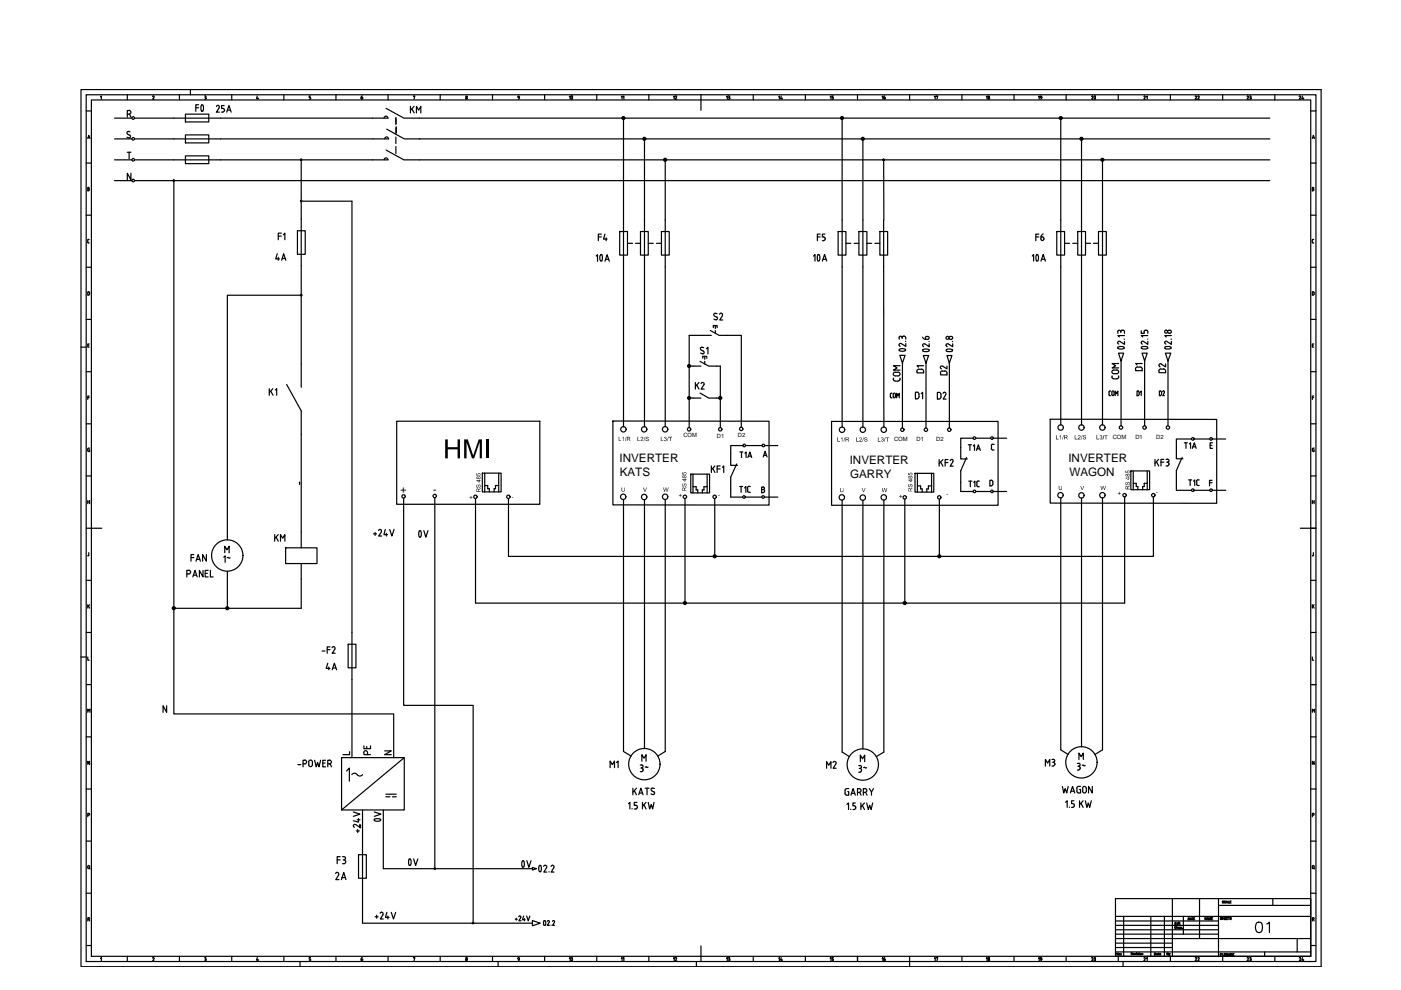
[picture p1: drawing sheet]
<svg xmlns="http://www.w3.org/2000/svg" width="297mm" height="210mm" viewBox="0 0 297 210" stroke-linecap="round" stroke-linejoin="round" font-family="sans-serif">
<!-- layer: 035 -->
<g fill="none" stroke="#000" stroke-width=".25">
<path d="M17.2 19h262.9v186h-262.9zM18.3 23.5h1.1M18.3 34.6h1.1M19.4 21.2h258.5v181.6h-258.5zM21.3 20.5l.2-.2v.7M27 20.1v1.1M32.3 20.5l.3-.1-.2 .6h.3M54.6 20.3l-.2 .6h.4M54.7 20.7v.3M60.2 20.1v1.1M65.8 20.3h-.2v.3l.3 .2M65.9 20.8l-.1 .2h-.2"/>
<path d="M71.2 20.1v1.1M82.3 20.1v1.1M93.3 20.1v1.1M98.7 20.8l.2 .2 .1-.2M98.7 20.8l.2-.2 .1 .2M104.4 20.1v1.1M115.5 20.1v1.1M126.5 20.1v1.1M137.6 20.1v1.1M148.6 20.1v1.1M159.7 20.1v1.1M170.8 20.1v1.1"/>
<path d="M181.8 20.1v1.1M192.9 20.1v1.1M203.9 20.1v1.1M215 20.1v1.1M226 20.1v1.1M237.1 20.1v1.1M248.1 20.1v1.1M259.2 20.1v1.1M270.3 20.1v1.1M277.9 23.5h1.1M277.9 34.6h1.1M278.4 39.7l.1 .2-.1 .1 .2 .2-.2 .2"/>
<path d="M278.4 39.7h-.2v.8h.2M18.3 45.6h1.1M18.3 56.7h1.1M18.6 51.3l.3 .2M18.6 40h.2M18.6 51v.3M18.8 40l.2 .2-.2 .2M18.8 40l.1-.2-.3-.1v.8h.2M18.8 50.7l-.2 .2M18.8 50.8h.1M277.9 45.6h1.1M277.9 56.7h1.1"/>
<path d="M278.2 51.3l.2 .2M278.2 40h.2M278.4 50.7l-.2 .2v.4M278.4 51.5h.1M278.4 50.8h.1M17.2 73.6h1.1M18.3 67.7h1.1M18.3 78.8h1.1M18.6 61.9l.2-.1a.42 .42 0 0 1 .1 .7l-.3 .1zM18.6 73.2h.2M18.9 72.9h-.3v.7h.3M277.9 67.7h1.1"/>
<path d="M277.9 78.8h1.1M278.2 73.2h.3M278.4 61.8a.42 .42 0 0 1 .2 .7l-.2 .1M278.4 61.9h-.2v.7h.2M278.5 72.9h-.3v.7h.3M18.3 89.9h1.1M18.6 84.3h.3M18.6 95.2v.3M18.9 95.4h.1v.3l-.4-.2M18.9 84h-.3v.7M19 95l-.4 .2M277.9 89.9h1.1"/>
<path d="M278.2 95.2l.1 .4 .3 .1v-.3h-.1M278.2 84.3h.3M278.5 84h-.3v.7M278.6 95l-.4 .2M18.3 112h1.1M18.3 100.9h1.1M18.6 117.8h.1M18.6 106.4h.4M18.6 106.1v.7M18.8 117.7l-.1 .1M18.8 117.2v.5M19 106.1v.7"/>
<path d="M277.9 112h1.1M277.9 100.9h1.1M278.2 106.1v.7M278.2 106.4h.4M278.5 117.2v.5M278.5 117.7l-.3 .1M278.6 106.1v.7M17.2 139.3h1.1M18.3 123h1.1M18.3 134.1h1.1M18.6 139.3v.7h.3M18.6 128.2v.7"/>
<path d="M18.7 128.5l.3 .4M19 128.2l-.4 .4M277.9 123h1.1M277.9 134.1h1.1M278.2 139.3v.7h.3M278.2 128.2v.7M278.4 128.5l.2 .4M278.6 128.2l-.4 .4M18.3 145.1h1.1M18.3 156.2h1.1M277.9 145.1h1.1M277.9 156.2h1.1"/>
<path d="M278.2 151v-.6l.3 .3 .2-.3v.6M18.3 167.3h1.1M18.3 178.3h1.1M18.6 172.8h.3v-.3h-.3v.7M19 161.4v.7l-.4-.7v.7M277.9 167.3h1.1M277.9 178.3h1.1M278.2 172.8h.4v-.3h-.4v.7M278.6 161.4v.7l-.4-.7v.7M18.3 189.4h1.1M18.8 194.5l.1 .4-.3 .1M18.8 194.6h-.2v.7"/>
<path d="M18.9 195l.1 .3M236.5 199h12.1M236.5 200h12.1M236.5 198.1h21.8M236.5 197.1h21.8M236.5 196.2h21.8M236.5 195.3h21.8M238.2 194.3v8.5M244 194.3v8.5M246.9 194.3v8.5M250.9 194.3v3.8M254.3 190.5v8.5"/>
<path d="M258.3 192h19.6M269.9 190.5v1.5M277.9 189.4h1.1M278.2 184v-.3l.2-.2 .2 .2v.3M278.2 184l.2 .2 .2-.2M278.4 194.5l.2 .4-.4 .1M278.5 194.6h-.3v.7M278.5 184.1l.2 .1M278.5 195l.1 .3M18.3 200.5h1.1M21.3 203.2l.2-.2v.7M27 202.8v1.1"/>
<path d="M32.3 203.1l.3-.1v.2M32.7 203.3l-.3 .4h.3M38 202.8v1.1M43.4 203h.1M43.4 203.7h.1M43.5 203.4h.1M43.5 203l.2 .5M43.7 203.5l-.2 .2M43.7 203.5v.1M49.1 202.8v1.1M54.6 203l-.2 .6h.4M54.7 203.4v.3"/>
<path d="M60.2 202.8v1.1M63.6 203.9v1.1M65.6 203.7h.1M65.7 203.3l.2 .3M65.8 203h-.2v.4h.1M65.9 203.5l-.2 .2M71.2 202.8v1.1M82.3 202.8v1.1M87.7 203.1l.3-.1-.2 .7M93.3 202.8v1.1M98.7 203.6l.2-.3 .1 .3M98.7 203.5l.2 .2 .1-.2"/>
<path d="M104.4 202.8v1.1M105.6 203.9v1.1M115.5 202.8v1.1M126.5 202.8v1.1M137.6 202.8v1.1M147.6 203.9v1.1M148.6 202.8v1.1M159.7 202.8v1.1M170.8 202.8v1.1M181.8 202.8v1.1M192.9 202.8v2.2M203.9 202.8v1.1"/>
<path d="M215 202.8v1.1M226 202.8v1.1M236.5 200.9h12.1M236.5 201.8h41.4M237.1 202.8v1.1M238.1 203.9v1.1M259.2 202.8v1.1M268.1 201.8v1M270.3 202.8v1.1M277.9 200.5h1.1"/>
<circle cx="98.9" cy="20.5" r=".15"/>
<circle cx="98.9" cy="203.2" r=".15"/>
</g>
<!-- layer: 07 -->
<path d="M18.3 20.1h260.7v183.8h-260.7zM148.6 21.2v2.2M19.4 112h2.2M275.7 112h2.2M236.5 190.5h41.4v12.3h-41.4zM236.5 194.3h41.4M248.6 199h29.3M248.6 190.5v12.3M258.3 190.5v12.3M275 199v2.8M148.6 200.6v2.2" fill="none" stroke="#000" stroke-width=".25"/>
<!-- layer: 025 -->
<g fill="none" stroke="#000" stroke-width=".25">
<path d="M249.1 195.7h.2M249.4 196.5l-.2-.1-.2 .2 .2 .3 .2-.1M249.4 195.5h-.3v.5h.3M249.5 196.7l.2-.1v.3M249.5 196.4v.5M249.8 195.7h-.3l.1 .3 .2-.1M249.8 195.5v.5M249.9 196.7h.2v-.1h-.2v.2h.2M249.9 195.6h.1M249.9 195.7v.3M250 195.7h.2M250.1 195.5l.1 .5"/>
<path d="M250.5 196.6h-.2v.3l.2-.1M250.7 196.8h.1M251.9 194.6a.22 .22 0 0 1 .3 .2 .22 .22 0 0 1-.3 .2zM252.3 195l.2-.4 .1 .4M252.3 194.9h.2M252.7 194.6h.2M252.8 194.6v.4M253.1 194.8h.1M253.3 194.6h-.2v.4h.2M255.8 194.5v.5l-.3-.5v.5M255.9 195l.2-.5 .1 .5M255.9 194.8h.2"/>
<path d="M256.3 195v-.5l.2 .5 .2-.5v.5M256.8 194.8h.2M257.1 194.5h-.3v.5h.3M259 194.6l-.2-.1 .2 .4h-.3M259.2 194.5v.5M259.2 194.7h.3M259.4 191.1h-.2l.2 .2v.2l-.2-.1M259.5 194.5v.5M259.7 194.7h.1M259.9 191.1a.18 .18 0 0 0-.3 0 .18 .18 0 0 0 0 .3 .18 .18 0 0 0 .3 0M259.9 194.5h-.2v.5h.2M260 191.5l.1-.5 .2 .5"/>
<path d="M260 194.7h.2M260 191.3h.3M260.4 191v.5h.3M260.5 194.5v.5M260.7 194.5h-.7v.5h.3M260.8 191.2h.1M261 191h-.2v.5h.2M261.1 194.6l-.3-.1 .3 .4h-.3M237.1 202v.5l-.3-.5v.5M237.7 202.2h.1M237.7 202.5h.1M239.8 202.2l.3-.1-.3-.1v.4"/>
<path d="M240 202.2l.1 .2M240.3 202.3h.2v-.1h-.2v.2h.2M258.7 202.4h.2M259 202.2h-.3v.4M259.1 202.2v.4M259.3 202.2v.4h.2M259.6 202.4h.2M259.9 202.2h-.3v.4h.3M260.3 202.2v.4l-.3-.4v.4M260.4 202.6l.2-.4 .2 .4M260.5 202.5h.2M260.8 202.6v-.4l.2 .4 .2-.4v.4"/>
<path d="M261.4 202.4h.1M261.6 202.2h-.2v.4h.2"/>
<circle cx="237.4" cy="202.4" r=".15"/>
</g>
<g fill="none" stroke="#000" stroke-width=".25">
<path d="M24.3 25h3.7M24.3 29.4h3.7M24.3 33.9h3.7M24.3 38.3h3.7M28.5 25h8.3M28.5 29.4h8.3M28.5 33.9h8.3M28.5 38.3h240.7M36.9 38.3v113.1h46.6v9.2M46.8 25h32.2M46.8 29.4h32.3M46.8 33.9h32.2"/>
<path d="M63.9 33.9v12.5M88.9 25h180.3M88.9 29.4h180.3M88.9 33.9h180.3M132.2 25v21.6M136.6 29.4v17.2M141 33.9v12.7M178.5 25v21.6M183 29.4v17.2M187.4 33.9v12.7M224.9 25v21.6M229.3 29.4v17.2"/>
<path d="M233.8 33.9v12.7M63.9 42.7h10.7v91.4M63.9 56.4v20.8M132.2 56.6v33.9M136.6 56.6v33.9M141 56.6v33.9M178.5 56.6v34M183 56.6v34M187.4 56.6v34M224.9 56.6v33.5M229.3 56.6v33.5M233.8 56.6v33.5"/>
<path d="M63.9 62.6h-15.7v51.9M146.1 77.6v13.1M152.7 77.6v13.1M154.1 71.1h3.1v19.5M191.3 77v13.7M196.3 77v13.7M201.3 77v13.7M237.7 76.5v13.8M242.7 76.5v13.8M247.6 76.5v13.8M63.9 92.1v20.7M151.9 84.4h.8"/>
<path d="M162.1 94.5h2.8M210.6 92.9h2.8M253.2 93.1h3.3M257.1 93.1h2.8M85.6 105.6v43.9h14.7v46.2M92.2 105.6v78.6h20.7M107.8 105.7v12.3h43.7M132.2 105.9v53.4M136.6 105.9v52.8M141 105.9v53.4l-1.5 1M145.2 105.7v22.2M162.1 105.4h2.8"/>
<path d="M178.5 106v53.5l1.6 .9M183 106.1v52.7M187.4 106v53.5l-1.6 .9M191.8 105.9v22M199.2 105.9v12.1M203.7 102.3v1.9h2.7M206.9 104.2h3.1M210.6 104.2h2.8M224.9 105.6v53.4M229.3 105.6v52.8M233.8 105.6v53.4l-1.7 1M238.4 105.4v22.5h-137.6v-22.2"/>
<path d="M244.5 105.4v12.6h-93v-12.3M249.4 102.3v1.7h3.2M253.2 104h3.3M257.1 104h2.8M48.2 121.1v7.9M63.9 122.8v6.2h-27M74.6 144.1v16.5M81.3 171.7v12.5h10.9M76.9 188.7v7h36"/>
</g>
<!-- layer: 0 -->
<g fill="none" stroke="#000" stroke-width=".25">
<path d="M36.8 25h10M36.8 29.4h10M36.8 33.9h10M39.3 28.6h5v1.7h-5zM39.3 33h5v1.7h-5zM79 25h3.3M79.1 29.4h3.3M81.4 25a.4 .4 0 0 1 .4-.4 .4 .4 0 0 1 .4 .4M81.4 33.9a.4 .4 0 0 1 .4-.4 .4 .4 0 0 1 .4 .4h-3.2M81.6 29.4a.4 .4 0 0 1 .4-.4 .4 .4 0 0 1 .4 .4M81.9 23l3.7 2h3.3M81.9 31.8l3.7 2.1h3.3"/>
<path d="M82 27.4l3.7 2h3.3M63.1 48.9h1.6v5h-1.6zM63.9 46.4v10M131.4 49.1h1.6v5h-1.6zM132.2 46.6v10M135.8 49.1h1.6v5h-1.6zM136.6 46.6v10M140.2 49.1h1.7v5h-1.7zM141 46.6v10M177.7 49.1h1.7v5h-1.7zM178.5 46.6v10M182.1 49.1h1.7v5h-1.7z"/>
<path d="M183 46.6v10M186.5 49.1h1.7v5h-1.7zM187.4 46.6v10M224.1 49.1h1.6v5h-1.6zM224.9 46.6v10M228.5 49.1h1.7v5h-1.7zM229.3 46.6v10M232.9 49.1h1.7v5h-1.7zM233.8 46.6v10M63.9 77.2v4.9M60.8 81.5l3.1 5.6v5M84.1 89.3h30.4v17.6h-30.4z"/>
<path d="M129.9 89.3h33.2v17.8l-33.2-.1zM156.2 98.4l-1.3 2.8M176.3 89.4h35.3v17.7h-35.3zM204.9 97l-1.2 2.8v2.5M222.7 88.9h35.3v17.8h-35.3zM239.8 99.9h3.9v3.9h-3.9zM240.3 99.9v3.9M243.2 99.9v3.9M250.6 97l-1.2 2.8v2.5M60.6 116.1h6.6v3.4h-6.6zM63.9 112.8v3.3M63.9 119.5v3.3"/>
<path d="M102.3 100.3h3.9v4h-3.9zM102.8 102.9h.6v.7h.3v.7M102.8 100.3v4M105.7 102.9h-.6v.7h-.3v.7M105.7 100.3v4M146.5 100.5h3.9v4h-3.9zM146.9 103.2h.7v.7h.3v.6M146.9 100.5v4M149.9 103.2h-.6v.7h-.4v.6M149.9 100.5v4M194 100.4h4v3.9h-4zM194.5 103h.7v.7h.3v.6"/>
<path d="M194.5 100.4v3.9M197.5 103h-.7v.7h-.3v.6M197.5 100.4v3.9M240.3 102.5h.6v.7h.3v.6M243.2 102.5h-.6v.7h-.3v.6M73.8 136.6h1.7v5h-1.7zM74.6 134.1v10M72.4 160.6h13.3v11.1h-13.3zM73.5 163.5l.6-.7v2.8M74.6 164.2l.5-.3 .6 .3M75.7 164.3l.6 .2 .6-.2M76.9 178.8v9.9"/>
<path d="M81.8 168.4h2.2M85.7 160.6l-13.3 11.1M76 181.2h1.7v5h-1.7zM112.9 195.2l1.6 .5-1.6 .6z"/>
<circle cx="28.2" cy="38.3" r=".28"/>
<circle cx="28.2" cy="25" r=".28"/>
<circle cx="28.2" cy="29.4" r=".28"/>
<circle cx="28.2" cy="33.9" r=".28"/>
<circle cx="36.8" cy="38.3" r=".15"/>
<circle cx="36.8" cy="38.3" r=".06"/>
<circle cx="36.8" cy="38.3" r=".11"/>
<circle cx="63.8" cy="33.9" r=".15"/>
<circle cx="63.8" cy="33.9" r=".06"/>
<circle cx="63.8" cy="33.9" r=".11"/>
<circle cx="132.2" cy="25" r=".32"/>
<circle cx="132.2" cy="25" r=".19"/>
<circle cx="132.2" cy="25" r=".11"/>
<circle cx="136.6" cy="29.4" r=".32"/>
<circle cx="136.6" cy="29.4" r=".19"/>
<circle cx="136.6" cy="29.4" r=".11"/>
<circle cx="141" cy="33.9" r=".32"/>
<circle cx="141" cy="33.9" r=".19"/>
<circle cx="141" cy="33.9" r=".11"/>
<circle cx="178.5" cy="25" r=".32"/>
<circle cx="178.5" cy="25" r=".19"/>
<circle cx="178.5" cy="25" r=".11"/>
<circle cx="182.9" cy="29.4" r=".32"/>
<circle cx="182.9" cy="29.4" r=".19"/>
<circle cx="182.9" cy="29.4" r=".11"/>
<circle cx="187.3" cy="33.9" r=".15"/>
<circle cx="187.3" cy="33.9" r=".06"/>
<circle cx="187.3" cy="33.9" r=".11"/>
<circle cx="224.9" cy="25" r=".32"/>
<circle cx="224.9" cy="25" r=".19"/>
<circle cx="224.9" cy="25" r=".11"/>
<circle cx="229.3" cy="29.4" r=".32"/>
<circle cx="229.3" cy="29.4" r=".19"/>
<circle cx="229.3" cy="29.4" r=".11"/>
<circle cx="233.7" cy="33.9" r=".32"/>
<circle cx="233.7" cy="33.9" r=".19"/>
<circle cx="233.7" cy="33.9" r=".11"/>
<circle cx="63.8" cy="42.6" r=".15"/>
<circle cx="63.8" cy="42.6" r=".06"/>
<circle cx="63.8" cy="42.6" r=".11"/>
<circle cx="63.8" cy="62.6" r=".15"/>
<circle cx="63.8" cy="62.6" r=".06"/>
<circle cx="63.8" cy="62.6" r=".11"/>
<circle cx="132.2" cy="91" r=".57"/>
<circle cx="136.6" cy="91" r=".57"/>
<circle cx="141" cy="91" r=".57"/>
<circle cx="146.1" cy="91" r=".36"/>
<circle cx="152.7" cy="91" r=".36"/>
<circle cx="152.7" cy="84.4" r=".32"/>
<circle cx="152.7" cy="84.4" r=".19"/>
<circle cx="152.7" cy="84.4" r=".11"/>
<circle cx="157.1" cy="90.9" r=".36"/>
<circle cx="161.8" cy="94.5" r=".28"/>
<circle cx="178.5" cy="91.1" r=".57"/>
<circle cx="182.9" cy="91.1" r=".57"/>
<circle cx="187.4" cy="91.1" r=".57"/>
<circle cx="191.3" cy="91.1" r=".36"/>
<circle cx="196.3" cy="91.1" r=".36"/>
<circle cx="201.3" cy="91.1" r=".36"/>
<circle cx="210.3" cy="92.9" r=".28"/>
<circle cx="224.9" cy="90.6" r=".57"/>
<circle cx="229.3" cy="90.6" r=".57"/>
<circle cx="233.7" cy="90.6" r=".57"/>
<circle cx="237.7" cy="90.6" r=".36"/>
<circle cx="242.7" cy="90.6" r=".36"/>
<circle cx="247.6" cy="90.6" r=".36"/>
<circle cx="256.8" cy="93.1" r=".28"/>
<circle cx="48.2" cy="117.8" r="3.3"/>
<circle cx="85.6" cy="105.2" r=".36"/>
<circle cx="92.2" cy="105.2" r=".36"/>
<circle cx="100.8" cy="105.3" r=".36"/>
<circle cx="107.8" cy="105.3" r=".36"/>
<circle cx="132.1" cy="105.3" r=".57"/>
<circle cx="136.6" cy="105.4" r=".57"/>
<circle cx="141" cy="105.3" r=".57"/>
<circle cx="145.2" cy="105.3" r=".36"/>
<circle cx="151.5" cy="105.3" r=".36"/>
<circle cx="151.5" cy="117.9" r=".32"/>
<circle cx="151.5" cy="117.9" r=".19"/>
<circle cx="151.5" cy="117.9" r=".11"/>
<circle cx="161.8" cy="105.4" r=".28"/>
<circle cx="178.5" cy="105.5" r=".57"/>
<circle cx="182.9" cy="105.5" r=".57"/>
<circle cx="187.4" cy="105.5" r=".57"/>
<circle cx="191.8" cy="105.5" r=".36"/>
<circle cx="199.1" cy="105.5" r=".36"/>
<circle cx="199.1" cy="117.9" r=".32"/>
<circle cx="199.1" cy="117.9" r=".19"/>
<circle cx="199.1" cy="117.9" r=".11"/>
<circle cx="206.6" cy="104.2" r=".28"/>
<circle cx="210.3" cy="104.2" r=".28"/>
<circle cx="224.8" cy="105" r=".57"/>
<circle cx="229.3" cy="105" r=".57"/>
<circle cx="233.7" cy="105" r=".57"/>
<circle cx="238.4" cy="105" r=".36"/>
<circle cx="244.5" cy="105" r=".36"/>
<circle cx="252.9" cy="103.9" r=".28"/>
<circle cx="256.8" cy="103.9" r=".28"/>
<circle cx="36.8" cy="129" r=".32"/>
<circle cx="36.8" cy="129" r=".19"/>
<circle cx="36.8" cy="129" r=".11"/>
<circle cx="48.2" cy="129" r=".32"/>
<circle cx="48.2" cy="129" r=".19"/>
<circle cx="48.2" cy="129" r=".11"/>
<circle cx="145.2" cy="127.9" r=".32"/>
<circle cx="145.2" cy="127.9" r=".19"/>
<circle cx="145.2" cy="127.9" r=".11"/>
<circle cx="191.8" cy="127.9" r=".32"/>
<circle cx="191.8" cy="127.9" r=".19"/>
<circle cx="191.8" cy="127.9" r=".11"/>
<circle cx="136.6" cy="162" r="3.3"/>
<circle cx="182.9" cy="162.1" r="3.3"/>
<circle cx="229.3" cy="161.6" r="3.3"/>
<circle cx="100.3" cy="195.7" r=".15"/>
<circle cx="100.3" cy="195.7" r=".06"/>
<circle cx="100.3" cy="195.7" r=".11"/>
</g>
<!-- layer: TAGS -->
<g fill="none" stroke="#000" stroke-width=".25">
<path d="M27 32.3h.8M27.2 27.9l.4 .1M27.2 27.8l-.2 .2-.1 .2 .6 .5M27.4 23.4a.4 .4 0 0 1 .4 .4 .4 .4 0 0 1-.4 .4h-.4M27.4 23.4h-.4v1.4M27.4 32.3v1.4M27.5 24.2l.3 .6M27.5 28.6a.38 .38 0 0 1 0 .6 .38 .38 0 0 1-.6-.1M27.8 36.7v1.4l-.8-1.4v1.4M161.8 96.9l.4-1.2 .4 1.2M162 96.5h.5M210.5 95.4h.3"/>
<path d="M210.5 94.2h.3M244.9 97.4v1.4M245.2 97.9l.5 .9M245.6 97.4l-.7 .8M246.2 98h.5M246.7 97.4h-.5v1.4M247.2 97.4h.3a.32 .32 0 0 1 .3 .3 .32 .32 0 0 1-.3 .3M247.2 98.8h.4M247.4 98h.2M247.5 98l.3 .3v.3l-.3 .1M256.6 94.4h.3M257.1 93.9h-.5v1.2h.5"/>
<path d="M161.8 103.2l.3 .3-.3 .3a.32 .32 0 0 1 .3 .3 .32 .32 0 0 1-.3 .3M205.4 102h.7M205.7 102v1.2M206.4 102.3l.3-.3v1.2M207.1 102.9l.1 .3h.4M207.1 102.3v.6M207.4 102l-.3 .3M207.4 102h.2M210.5 102.6l-.4 .4M210.5 102.2l-.2-.4h-.4v1.2h.3M210.5 102.2v.4M252 101.8h.7"/>
<path d="M252.3 101.8v1.1M253.1 102l.2-.2v1.1M253.7 102.6l.3 .3M253.7 102.1v.5M254 101.7l-.3 .3M254 101.8h.2M254 102.9h.2M256.4 102.3h.6M257 101.8h-.6v1.2M63.1 162.1h.7M64.6 161.1a.4 .4 0 0 1 .4 .5 .4 .4 0 0 1-.4 .4h-.4M64.6 161.2h-.4v1.4"/>
<path d="M65.4 161.6a.4 .4 0 0 1 .4-.5 .4 .4 0 0 1 .4 .5v.6a.4 .4 0 0 1-.4 .3 .4 .4 0 0 1-.4-.4M65.5 161.6v.6M66.7 161.2l.3 1.4 .3-.9 .3 .9 .4-1.4M68.4 161.8h.5M69 161.2h-.6v1.4h.6M69.9 161.1a.4 .4 0 0 1 .4 .5 .4 .4 0 0 1-.4 .4h-.4M69.9 161.2h-.4v1.4M70 162l.3 .6"/>
</g>
<!-- layer: 0 -->
<g fill="#000">
<path d="M94.4 93.2h.5v1.6h2.1v-1.6h.5v4h-.5v-1.9h-2.1v1.9h-.5zM98.4 93.2h.8l1.1 3.4 1.2-3.4h.7v4h-.5v-3.4l-1.2 3.4h-.4l-1.2-3.4v3.4h-.5zM103.2 93.2h.5v4h-.5zM131.2 92.6h.1v.8l.4 .1h-.5zM131.9 92.8l.3-.2v.9v-.7l-.3 .1zM132.7 92.6l-.2 .9zM135.2 92.6h.1v.8l.4 .1h-.5zM135.9 92.7a.31 .31 0 0 1 .5 .1 .31 .31 0 0 1-.3 .4l-.1 .2 .4 .1h-.6l.5-.6a.19 .19 0 0 0-.2-.2 .19 .19 0 0 0-.2 .2zM136.7 92.6l-.2 .9zM137 92.7l.4-.1 .1 .2-.1 .1a.18 .18 0 0 0-.2-.2 .18 .18 0 0 0-.1 .2l.3 .1 .2 .3-.5 .2-.3-.3h.2v.2a.2 .2 0 0 0 .3 .1 .2 .2 0 0 0 .1-.2 .2 .2 0 0 0-.2-.2 .25 .25 0 0 1-.3-.2 .25 .25 0 0 1 .1-.2zM140.1 92.6h.1v.8l.5 .1h-.6zM140.8 92.7l.3-.1a.22 .22 0 0 1 .2 .2 .22 .22 0 0 1-.1 .2l.1 .1a.25 .25 0 0 1-.1 .4 .25 .25 0 0 1-.3-.3 .17 .17 0 0 0 .1 .2 .17 .17 0 0 0 .2-.2 .17 .17 0 0 0-.2-.1l.2-.4-.4 .2z"/>
<path d="M141.7 92.6l-.3 .9zM141.8 92.6h.7v.1h-.3v.8h-.1v-.8h-.3zM177.5 92.7h.2v.8h.4v.1h-.6zM178.3 92.9l.3-.2v.9l-.1-.7zM179.1 92.7l-.3 .9zM181.5 92.7h.1v.8h.5v.1h-.6zM182.2 92.9l.1-.1a.31 .31 0 0 1 .5 .2 .31 .31 0 0 1-.4 .4l-.1 .1h.4v.1h-.6l.5-.5a.17 .17 0 0 0 0-.3 .18 .18 0 0 0-.3 .2zM183.1 92.7l-.3 .9zM183.2 92.9l.4-.2 .3 .2-.1 .1a.17 .17 0 0 0-.1-.2 .17 .17 0 0 0-.3 .1 .17 .17 0 0 0 .1 .2h.1a.3 .3 0 0 1 .2 .5 .3 .3 0 0 1-.5-.1l-.1-.2 .2 .1a.2 .2 0 0 0 .2 .2 .2 .2 0 0 0 .2-.3 .2 .2 0 0 0-.3-.1l-.3-.1zM186.1 92.7h.2v.8h.4v.1h-.6zM186.9 92.7a.26 .26 0 0 1 .3 .1 .26 .26 0 0 1 0 .4h.1a.29 .29 0 0 1-.1 .4 .29 .29 0 0 1-.4-.2h.1a.18 .18 0 0 0 .2 .1 .18 .18 0 0 0 .1-.2 .18 .18 0 0 0-.2-.1v-.1a.16 .16 0 0 0 .2-.2 .16 .16 0 0 0-.3 0h-.1zM187.6 92.7h.2l-.4 .9z"/>
<path d="M187.8 92.7h.7l-.3 .1v.8h-.1v-.8zM223.9 92.3h.1v.7h.4v.2h-.5zM224.6 92.5l.3-.2v.9v-.8l-.3 .2zM225.5 92.3l-.3 .9zM227.9 92.3h.1v.7h.5v.2h-.6zM228.5 92.4l.3-.1a.34 .34 0 0 1 .3 .3 .34 .34 0 0 1-.3 .3l-.1 .1h.4v.2h-.6l.4-.5a.18 .18 0 0 0 .1-.3 .18 .18 0 0 0-.3 0l-.2 .1zM229.4 92.3l-.2 .9zM229.7 92.3h.4l.1 .1-.1 .1a.17 .17 0 0 0-.1-.2 .17 .17 0 0 0-.2 .1 .17 .17 0 0 0 .1 .2l.1 .1a.3 .3 0 0 1 .2 .3 .3 .3 0 0 1-.3 .2 .3 .3 0 0 1-.3-.3l.2 .1a.21 .21 0 0 0 .3 .1 .21 .21 0 0 0 0-.3 .21 .21 0 0 0-.3-.1l-.2-.1zM232.5 92.3h.1v.7h.4v.2h-.5zM233.2 92.4a.23 .23 0 0 1 .4-.1 .23 .23 0 0 1-.1 .4 .28 .28 0 0 1 0 .4 .28 .28 0 0 1-.4-.2h.1a.18 .18 0 0 0 .2 .2 .18 .18 0 0 0 .2-.2 .18 .18 0 0 0-.2-.2l.2-.2-.3-.1-.1 .1zM234 92.3h.1l-.2 .9h-.1zM234.1 92.3h.8l-.3 .1v.8h-.2v-.8z"/>
<path d="M101 102.8h.2v.1a.2 .2 0 0 0-.2 .3 .2 .2 0 0 0 .3 .1 .2 .2 0 0 0 .1-.3v-.1a.32 .32 0 0 1 .5 .1 .32 .32 0 0 1-.3 .4l.2-.5a.2 .2 0 0 0-.3 0 .2 .2 0 0 0 0 .3h-.1a.21 .21 0 0 1-.2 .2 .21 .21 0 0 1-.2-.2zM101 100.4h.1v.3h.2a.3 .3 0 0 1 .2-.4 .3 .3 0 0 1 .4 .3 .3 .3 0 0 1-.3 .3v-.1a.19 .19 0 0 0 .1-.3 .19 .19 0 0 0-.3 0 .19 .19 0 0 0 .1 .3h-.5zM131.8 103.4h.1v.6a.24 .24 0 0 0 .3 .2 .24 .24 0 0 0 .2-.3v-.5v.5a.34 .34 0 0 1-.3 .4 .34 .34 0 0 1-.3-.4zM136.3 103.4h.2l.3 .8 .2-.8h.1l-.3 .9h-.1zM140.6 103.4h.1l.2 .7 .2-.7h.2l.2 .7 .1-.7h.2l-.3 .9h-.1l-.2-.8-.2 .8h-.2zM144.7 102.6l.2-.1-.1 .2a.17 .17 0 0 0-.1 .2 .17 .17 0 0 0 .3 0l.1-.4h.3l.1 .3a.29 .29 0 0 1 0 .3 .29 .29 0 0 1-.3 .1l.2-.3a.16 .16 0 0 0 0-.2 .16 .16 0 0 0-.3 .1l-.1 .3a.27 .27 0 0 1-.4-.1 .27 .27 0 0 1 .1-.4zM144.6 100.1h.2v.4h.2l.1-.4a.3 .3 0 0 1 .4 .1 .3 .3 0 0 1-.2 .5v-.1a.2 .2 0 0 0 .1-.3 .2 .2 0 0 0-.3-.1 .2 .2 0 0 0 0 .3v.2l-.5-.1zM178.1 103.5h.2v.5a.23 .23 0 0 0 .2 .3 .23 .23 0 0 0 .2-.3l.1-.5v.8h-.5zM182.7 103.5h.1l.3 .8 .3-.8h.1l-.3 .8h-.2zM187 103.5h.1l.2 .8 .2-.8h.1l.2 .8 .2-.8h.1l-.2 .8h-.2l-.2-.7-.2 .7h-.1zM192.6 102.7l.2-.1-.1 .2a.2 .2 0 0 0-.1 .2 .2 .2 0 0 0 .3 .1 .2 .2 0 0 0 0-.2l.2-.3h.2l.1 .3a.24 .24 0 0 1 0 .3 .24 .24 0 0 1-.2 0l.1-.1a.21 .21 0 0 0 .1-.3 .21 .21 0 0 0-.3 0 .21 .21 0 0 0-.1 .3l-.1 .1a.29 .29 0 0 1-.4-.1 .29 .29 0 0 1 .1-.4zM192.6 100.3h.1v.3l.2 .1 .1-.5 .4 .2a.2 .2 0 0 1 .1 .3 .2 .2 0 0 1-.3 0 .2 .2 0 0 0 .1-.3 .2 .2 0 0 0-.3 0 .2 .2 0 0 0 0 .3h-.4z"/>
<path d="M224.5 103h.1v.5a.23 .23 0 0 0 .2 .3 .23 .23 0 0 0 .3-.3v-.5l.1 .5a.34 .34 0 0 1-.4 .4 .34 .34 0 0 1-.3-.4zM229.1 103h.1l.3 .8 .2-.8h.2l-.4 .9h-.1zM233.3 103h.2l.1 .8 .2-.8h.2l.2 .8 .1-.8h.2l-.3 .9h-.1l-.2-.8-.2 .8h-.2zM238.7 102.3l.2-.1v.1a.21 .21 0 0 0-.3 .3 .2 .2 0 0 0 .3 .1 .2 .2 0 0 0 .1-.3 .3 .3 0 0 1 .6 0 .3 .3 0 0 1-.3 .5l-.1-.1a.21 .21 0 0 0 .3-.3 .21 .21 0 0 0-.4-.1v.2a.28 .28 0 0 1-.5 .2 .28 .28 0 0 1 .1-.5zM238.6 99.8h.1v.3h.3a.29 .29 0 0 1 .2-.3 .29 .29 0 0 1 .3 .2 .29 .29 0 0 1-.2 .4v-.2a.19 .19 0 0 0 0-.3 .19 .19 0 0 0-.3 0 .19 .19 0 0 0 .1 .3h-.5z"/>
<path d="M132.9 92.6h.4a.26 .26 0 0 1 .3 .2 .26 .26 0 0 1-.2 .3l.3 .4-.4-.4h-.3v.4h-.1zM133 92.7v.3l.5-.1v-.2z"/>
<path d="M179.3 92.7l.6 .1v.3l-.2 .1 .3 .4-.4-.4h-.2v.4h-.1zM179.4 92.8v.3l.5-.1-.1-.2z"/>
<path d="M225.6 92.3h.4a.24 .24 0 0 1 .3 .2 .24 .24 0 0 1-.2 .2l.3 .5-.4-.4h-.3v.4h-.1zM225.7 92.4v.3l.5-.1-.1-.2z"/>
<path d="M101 101.1l.4 .1a.27 .27 0 0 1 .4-.1 .27 .27 0 0 1 0 .4 .27 .27 0 0 1-.4-.1 .25 .25 0 0 1-.4 .1 .25 .25 0 0 1 0-.4zM101 101.3a.15 .15 0 0 0 .3 0 .15 .15 0 0 0-.3 0zM101.4 101.3a.2 .2 0 0 0 .4 0 .2 .2 0 0 0-.4 0z"/>
<path d="M101 101.8l.7-.1 .2 .2h-.2v.4h-.2zM101.2 101.9l.3 .3v-.3z"/>
<path d="M101 103.7a.23 .23 0 0 1 .3-.1 .23 .23 0 0 1 .2 .2l.4-.3v.2l-.4 .3v.2h.4v.1h-.9zM101.2 103.7l-.1 .5h.3v-.4z"/>
<path d="M144.7 100.9l.3-.1v.2l.1-.2a.29 .29 0 0 1 .4 .1 .29 .29 0 0 1-.1 .4 .29 .29 0 0 1-.4-.1 .24 .24 0 0 1-.3 0 .24 .24 0 0 1 0-.3zM144.7 101a.15 .15 0 0 0 .3 0 .15 .15 0 0 0-.3 0zM145.1 101.1a.17 .17 0 0 0 .3 0 .17 .17 0 0 0-.3 0z"/>
<path d="M144.6 101.6l.7-.1 .2 .2h-.2v.4h-.1zM144.8 101.7l.4 .3v-.3z"/>
<path d="M144.7 103.4h.3l.1 .2 .4-.3-.4 .4v.3h.4h-.9zM144.8 103.5l-.1 .5h.3v-.5z"/>
<path d="M192.6 101l.4 .1 .1-.1a.28 .28 0 0 1 .3 .1 .28 .28 0 0 1-.1 .4 .28 .28 0 0 1-.4-.2v.1a.26 .26 0 0 1-.3-.1 .26 .26 0 0 1 0-.3zM192.6 101.2a.15 .15 0 0 0 .3 0 .15 .15 0 0 0-.3 0zM193 101.2a.2 .2 0 0 0 .4 0 .2 .2 0 0 0-.4 0z"/>
<path d="M192.6 101.7l.6-.1 .2 .2h-.2v.4h-.1zM192.7 101.8l.4 .3v-.3z"/>
<path d="M192.6 103.5h.3l.1 .2 .4-.3v.2l-.4 .3v.2l.4 .1h-.8zM192.7 103.6l-.1 .5h.3v-.5z"/>
<path d="M238.7 100.6l.2-.1 .1 .1a.25 .25 0 0 1 .4-.1 .25 .25 0 0 1 0 .4 .25 .25 0 0 1-.4 0 .24 .24 0 0 1-.3 0 .24 .24 0 0 1 0-.3zM238.7 100.7a.15 .15 0 0 0 .3 0 .15 .15 0 0 0-.3 0zM239 100.7a.2 .2 0 0 0 .4 0 .2 .2 0 0 0-.4 0z"/>
<path d="M238.6 101.3h.6l.1-.1 .2 .2h-.2l-.1 .4zM238.8 101.4l.4 .3v-.3z"/>
<path d="M238.7 103.1a.21 .21 0 0 1 .3-.1 .21 .21 0 0 1 .1 .3l.4-.4v.2l-.4 .3v.2h.4v.1h-.9zM238.8 103.2l-.1 .4h.3v-.4z"/>
</g>
<!-- layer: DESC -->
<g fill="none" stroke="#000" stroke-width=".25">
<path d="M40 120.9h-.4v1.4M40.9 122.3l.4-1.4 .5 1.4M41 121.9h.6M43 120.9v1.4l-.7-1.4v1.4M44.1 120.9h-.6v1.4h.6M44.6 120.9v1.4h.6M133.3 170.4l.2-.3v1.4M134 171.4v.1M134.2 167.1v1.4M134.5 167.6l.4 .9M134.8 170.7l.3 .2v.5l-.6 .1M134.9 167.1l-.7 .9"/>
<path d="M135 170.1h-.5v.7h.3M135.4 168.5l.5-1.4 .4 1.4M135.6 168.1h.6M136.2 170.1v1.4M136.5 170.6l.5 .9M136.8 167.1h.8M137 170.1l-.8 .9M137.2 167.1v1.4M137.4 170.1l.3 1.4 .4-.9 .3 .9 .3-1.4M138.2 167.7l.5 .2M138.4 167.1l-.4 .2 .2 .4M138.4 167.1l.3 .1"/>
<path d="M138.6 167.9a.38 .38 0 0 1 0 .6 .38 .38 0 0 1-.6-.2M179.6 170.5l.3-.2v1.3M180.4 171.6h.1M181.4 171.2l-.1 .4h-.5M182.5 170.3v1.3M182.8 170.8l.5 .8M183.8 170.3l.3 1.3 .3-.9 .3 .9 .3-1.3M225.9 170.1l.4-.3v1.4M226.7 171.1v.1M227.2 171.2h.3M227.8 170.8l-.3 .3M228.9 169.8v1.4"/>
<path d="M229.2 170.3l.4 .9M230.1 169.8l.3 1.4 .3-.9 .3 .9 .4-1.4"/>
</g>
<!-- layer: WIRENO -->
<g fill="none" stroke="#000" stroke-width=".25">
<path d="M188.8 84.1l.3 .3M188.8 83.6v.5M189.4 84.1l.2 .3 .3-.3M189.4 83.6v.5M189.9 83.6v.5M190.1 84.4v-1l.3 .5 .3-.5v1M235.1 83.7l.2 .2M235.3 82.9l-.2 .2v.6M235.3 83.9h.2M235.8 83l.2-.1 .2 .2v.5l-.2 .3-.3-.3zM236.5 83.9v-1l.2 .6 .3-.6v1M63.4 102.3l.1-.1v.5"/>
<path d="M79.2 113.2h.6M79.5 112.9v.6M80.3 112.5l.3-.2a.32 .32 0 0 1 .2 .4M80.9 112.8l-.6 .9h.6M81.7 112.3l-.3 1.1h.8M81.9 113.1v.6M82.6 112.3l.5 1.4 .5-1.4"/>
</g>
<!-- layer: WIREFIXED -->
<path d="M35.3 149.6v1.4l-.7-1.4v1.4" fill="none" stroke="#000" stroke-width=".25"/>
<!-- layer: XREF -->
<g fill="none" stroke="#000" stroke-width=".25">
<path d="M190.7 71.6v.3M190.7 74.4l-.1-.1a.77 .77 0 0 1 1.4 0l-.1 .1M190.7 74.3l.6 .2 .6-.2M191.1 72.8a.32 .32 0 0 0-.5 .2 .32 .32 0 0 0 .2 .4M191.3 71.6v.1M191.6 71.3l-.4 .3a.32 .32 0 0 0-.3-.3 .32 .32 0 0 0-.3 .3M191.6 71.3l.4 .1 .1 .5M192 72.4h.1M192.1 72.8v.6l-1-.5M195.6 71.5l.6 .5M195.7 74.1l-.1 .1a.77 .77 0 0 0 1.4 0l-.1-.1M195.7 74.1l.6-.1 .6 .1"/>
<path d="M196.2 71.7v.3M196.5 71.3l-.2 .1-.1 .2M196.5 71.4h.2M196.7 71.3a.32 .32 0 0 1 .3 .3 .32 .32 0 0 1-.3 .4h-.5M197 72.4h.1M197 72.9v.6l-.9-.6a.32 .32 0 0 0-.5 .2 .32 .32 0 0 0 .2 .4M200.6 73.2l.2 .3M200.6 74.1l.7-.1 .6 .1M200.7 74.1v.3M201.5 71.3a.34 .34 0 0 0-.3 .5 .34 .34 0 0 0 .5 .2l.3-.2a.32 .32 0 0 0-.3-.5M201.5 71.4h.2M201.9 74.1v.2l-.3 .2-1-.1"/>
<path d="M201.9 72.4h.1M202 72.9v.6l-1-.6a.32 .32 0 0 0-.4 .3M237 73.6v.2l.4 .2 .9-.1M237.1 73.6l.6-.2 .6 .2M237.6 70.3a.32 .32 0 0 0-.3-.3 .32 .32 0 0 0-.3 .3v.4M237.6 70.3v.2M237.9 70l-.3 .3M237.9 70h.2M238.1 70l.3 .2v.5M238.3 73.6v.3M238.3 71.9h.1M238.4 72.4v.6l-.9-.6a.32 .32 0 0 0-.5 .1 .32 .32 0 0 0 .2 .5"/>
<path d="M238.4 71.1h-1.4l.3 .3M242 70.1v.6h.6v-.4M242 73.6v.3M242 73.6l.7-.2 .6 .2M242.4 72.4a.32 .32 0 0 0-.4 .1 .32 .32 0 0 0 .2 .5M242.9 70l-.3 .3M242.9 70h.2M243 70l.3 .2 .1 .5M243.3 73.6v.2l-.3 .2-1-.1M243.3 71.9h.1M243.4 72.4v.6l-.9-.6M243.4 71.1h-1.4l.3 .3"/>
<path d="M247 72.6l.2 .4M247 73.6l.6-.2 .6 .2M247 73.6v.3M247.9 70a.32 .32 0 0 0-.3 .3 .32 .32 0 0 0 .3 .3M247.9 70h.2M247.9 70.7h.2M248 70a.32 .32 0 0 1 .4 .3 .32 .32 0 0 1-.4 .3M248.2 73.6l.1 .2-.4 .2-.9-.1M248.3 71.9h.1M248.4 72.4v.6l-1-.6a.32 .32 0 0 0-.5 .3M248.4 71.1h-1.4l.3 .3M115.3 196.1h.3"/>
<path d="M115.6 195.2h-.2l-.2 .4 .1 .6M115.6 195.3v.9M116 195.4l.4-.2 .1 .3M116.4 184.8v.1M116.4 195.6l-.4 .6h.5M116.8 196.2h.1M116.8 183.7l.3-.2a.32 .32 0 0 1 .3 .4M117.1 195.4l.4-.2 .1 .3M117.4 184l-.5 .9h.6M117.5 195.6l-.3 .6h.4"/>
<circle cx="200.9" cy="71.6" r=".32"/>
<circle cx="247.2" cy="70.3" r=".32"/>
</g>
<!-- layer: LINK -->
<g fill="none" stroke="#000" stroke-width=".25">
<path d="M83.9 27.1v1.3M83.9 29.1v1.3M83.9 31.1v1.4M84 26.2l-.1-1.2v1.4M84 26.9l.1 1.2M133 51.6h1.1M134.7 51.6h1.1M137.4 51.6h1.1M139.2 51.6h1M179.4 51.6h1M181.1 51.6h1M183.8 51.6h1"/>
<path d="M185.5 51.6h1M225.7 51.6h1.1M227.4 51.6h1.1M230.2 51.6h1M231.8 51.6h1.1"/>
</g>
<!-- layer: WIREREF -->
<path d="M109.2 194.9h.5M109.5 194.7v.4M110 194.4l.3-.2 .1 .4M110.4 194.5l-.4 .7h.5M111 194.2l-.2 .8h.5M111.2 194.8v.4M111.7 194.2l.3 1 .3-1" fill="none" stroke="#000" stroke-width=".25"/>
<g font-size="5.7">
<text x="39.9" y="25.4">F0</text>
<text x="124.2" y="57.2">10A</text>
<text x="170.4" y="57.2">10A</text>
<text x="216.6" y="57.2">10A</text>
<text x="149.6" y="69.8">S2</text>
<text x="146.8" y="76.9">S1</text>
<text x="85.7" y="115.7">0V</text>
<text x="82.5" y="177.4" transform="rotate(-90 82.5 177.4)">0V</text>
<text x="83.6" y="185.2">0V</text>
<text x="107.6" y="185.6">0V</text>
</g>
<text font-size="5.3" x="265.3" y="199">01</text>
<g font-size="4.9">
<text x="197.2" y="80.4" transform="rotate(-90 197.2 80.4)">D1</text>
<text x="70.6" y="184.5">F3</text>
</g>
<g font-size="4.4">
<text x="119.2" y="22.6">10</text>
<text x="230" y="22.6">20</text>
<text x="45.2" y="25">25A</text>
<text x="86.1" y="25">KM</text>
<text x="58.2" y="52.2">F1</text>
<text x="125.9" y="52.2">F4</text>
<text x="172.5" y="52.2">F5</text>
<text x="218.7" y="52.2">F6</text>
<text x="57.5" y="56.4">4A</text>
<text x="146.4" y="83.6">K2</text>
<text x="191.9" y="82.2" transform="rotate(-90 191.9 82.2)">COM</text>
<text x="202.1" y="80.8" transform="rotate(-90 202.1 80.8)">D2</text>
<text x="238.5" y="81.5" transform="rotate(-90 238.5 81.5)">COM</text>
<text x="243.4" y="80.1" transform="rotate(-90 243.4 80.1)">D1</text>
<text x="248.4" y="80.4" transform="rotate(-90 248.4 80.4)">D2</text>
<text x="56.1" y="85">K1</text>
<text x="193" y="85.7">D1</text>
<text x="197.6" y="85.7">D2</text>
<text x="198.3" y="100.2">KF2</text>
<text x="57.5" y="116.1">KM</text>
<text x="39.5" y="120.3">FAN</text>
<text x="67.4" y="139.7">-F2</text>
<text x="68.4" y="143.2">4A</text>
<text x="79.7" y="161.2" transform="rotate(-90 79.7 161.2)">PE</text>
<text x="128.4" y="164">M1</text>
<text x="134.8" y="164.7">3~</text>
<text x="174.3" y="164">M2</text>
<text x="181" y="165.1">3~</text>
<text x="220.8" y="163.7">M3</text>
<text x="227.5" y="164.4">3~</text>
<text x="178.2" y="169.7">GARRY</text>
<text x="224.4" y="169.3">WAGON</text>
<text x="77.6" y="177.8" transform="rotate(-90 77.6 177.8)">+24V</text>
<text x="70.2" y="187.7">2A</text>
<text x="78.7" y="196.1">+24V</text>
<text x="119.2" y="205.3">10</text>
<text x="230" y="205.3">20</text>
</g>
<g font-size="4">
<text x="244.8" y="85">D2</text>
<text x="149.9" y="101.2">KF1</text>
<text x="155.9" y="98.1">T1A</text>
<text x="204.3" y="96.7">T1A</text>
<text x="250.1" y="96.3">T1A</text>
<text x="155.9" y="105.5">T1C</text>
<text x="46.6" y="120.3">1~</text>
</g>
<g font-size="3.5">
<text x="75.8" y="22.2">6</text>
<text x="108.7" y="22.2">9</text>
<text x="141.8" y="22.2">12</text>
<text x="153.1" y="22.2">13</text>
<text x="164.4" y="22.2">14</text>
<text x="175" y="22.2">15</text>
<text x="186.3" y="22.2">16</text>
<text x="197.2" y="22.2">17</text>
<text x="211" y="22.2" transform="rotate(-90 211 22.2)">18</text>
<text x="222.2" y="22.2" transform="rotate(-90 222.2 22.2)">19</text>
<text x="241.7" y="22.2">21</text>
<text x="252.6" y="22.2">22</text>
<text x="266.3" y="22.2" transform="rotate(-90 266.3 22.2)">23</text>
<text x="274.5" y="22.2">24</text>
<text x="17.6" y="30.7">A</text>
<text x="277.3" y="30.7">A</text>
<text x="243.1" y="85" transform="rotate(-90 243.1 85)">D1</text>
<text x="17.6" y="152.4">M</text>
<text x="72" y="161.2">L</text>
<text x="80.8" y="161.2">N</text>
<text x="17.6" y="185.6">Q</text>
<text x="246.6" y="203.9">By</text>
<text x="75.8" y="205">6</text>
<text x="108.7" y="205">9</text>
<text x="141.8" y="205">12</text>
<text x="153.1" y="205">13</text>
<text x="164.4" y="205">14</text>
<text x="175" y="205">15</text>
<text x="186.3" y="205">16</text>
<text x="197.2" y="205">17</text>
<text x="211" y="205" transform="rotate(-90 211 205)">18</text>
<text x="222.2" y="205" transform="rotate(-90 222.2 205)">19</text>
<text x="241.7" y="205">21</text>
<text x="252.6" y="205">22</text>
<text x="266.3" y="205" transform="rotate(-90 266.3 205)">23</text>
<text x="274.5" y="205">24</text>
</g>
<g font-size="3.1">
<text x="133.3" y="22.2" transform="rotate(-90 133.3 22.2)">11</text>
<text x="133.3" y="205" transform="rotate(-90 133.3 205)">11</text>
</g>
<g font-size="2.5">
<text x="131.3" y="97.9">INVERTER</text>
<text x="131.4" y="100.9">KATS</text>
<text x="180.2" y="98.4">INVERTER</text>
<text x="180.2" y="101.4">GARRY</text>
<text x="226.5" y="97.9">INVERTER</text>
<text x="226.7" y="100.9">WAGON</text>
</g>
<g font-size="2.2">
<text x="84.9" y="104.5">+</text>
<text x="91.8" y="104.6">-</text>
</g>
<g font-size="1.2">
<text x="144.9" y="92.6">COM</text>
<text x="152" y="92.8">D1</text>
<text x="156.4" y="92.7">D2</text>
<text x="189.6" y="93.5">COM</text>
<text x="194.3" y="93.5">D1</text>
<text x="198.5" y="93.5">D2</text>
<text x="235.9" y="93.1">COM</text>
<text x="240.7" y="93.1">D1</text>
<text x="245.1" y="93.1">D2</text>
<text x="99.6" y="105.8">+</text>
<text x="108.5" y="105.7">-</text>
<text x="143.9" y="105.4">+</text>
<text x="152.3" y="105.4">-</text>
<text x="190.7" y="105.6">+</text>
<text x="200.6" y="105.3">-</text>
<text x="237" y="105.1">+</text>
<text x="245.1" y="104.8">-</text>
</g>
</svg>
